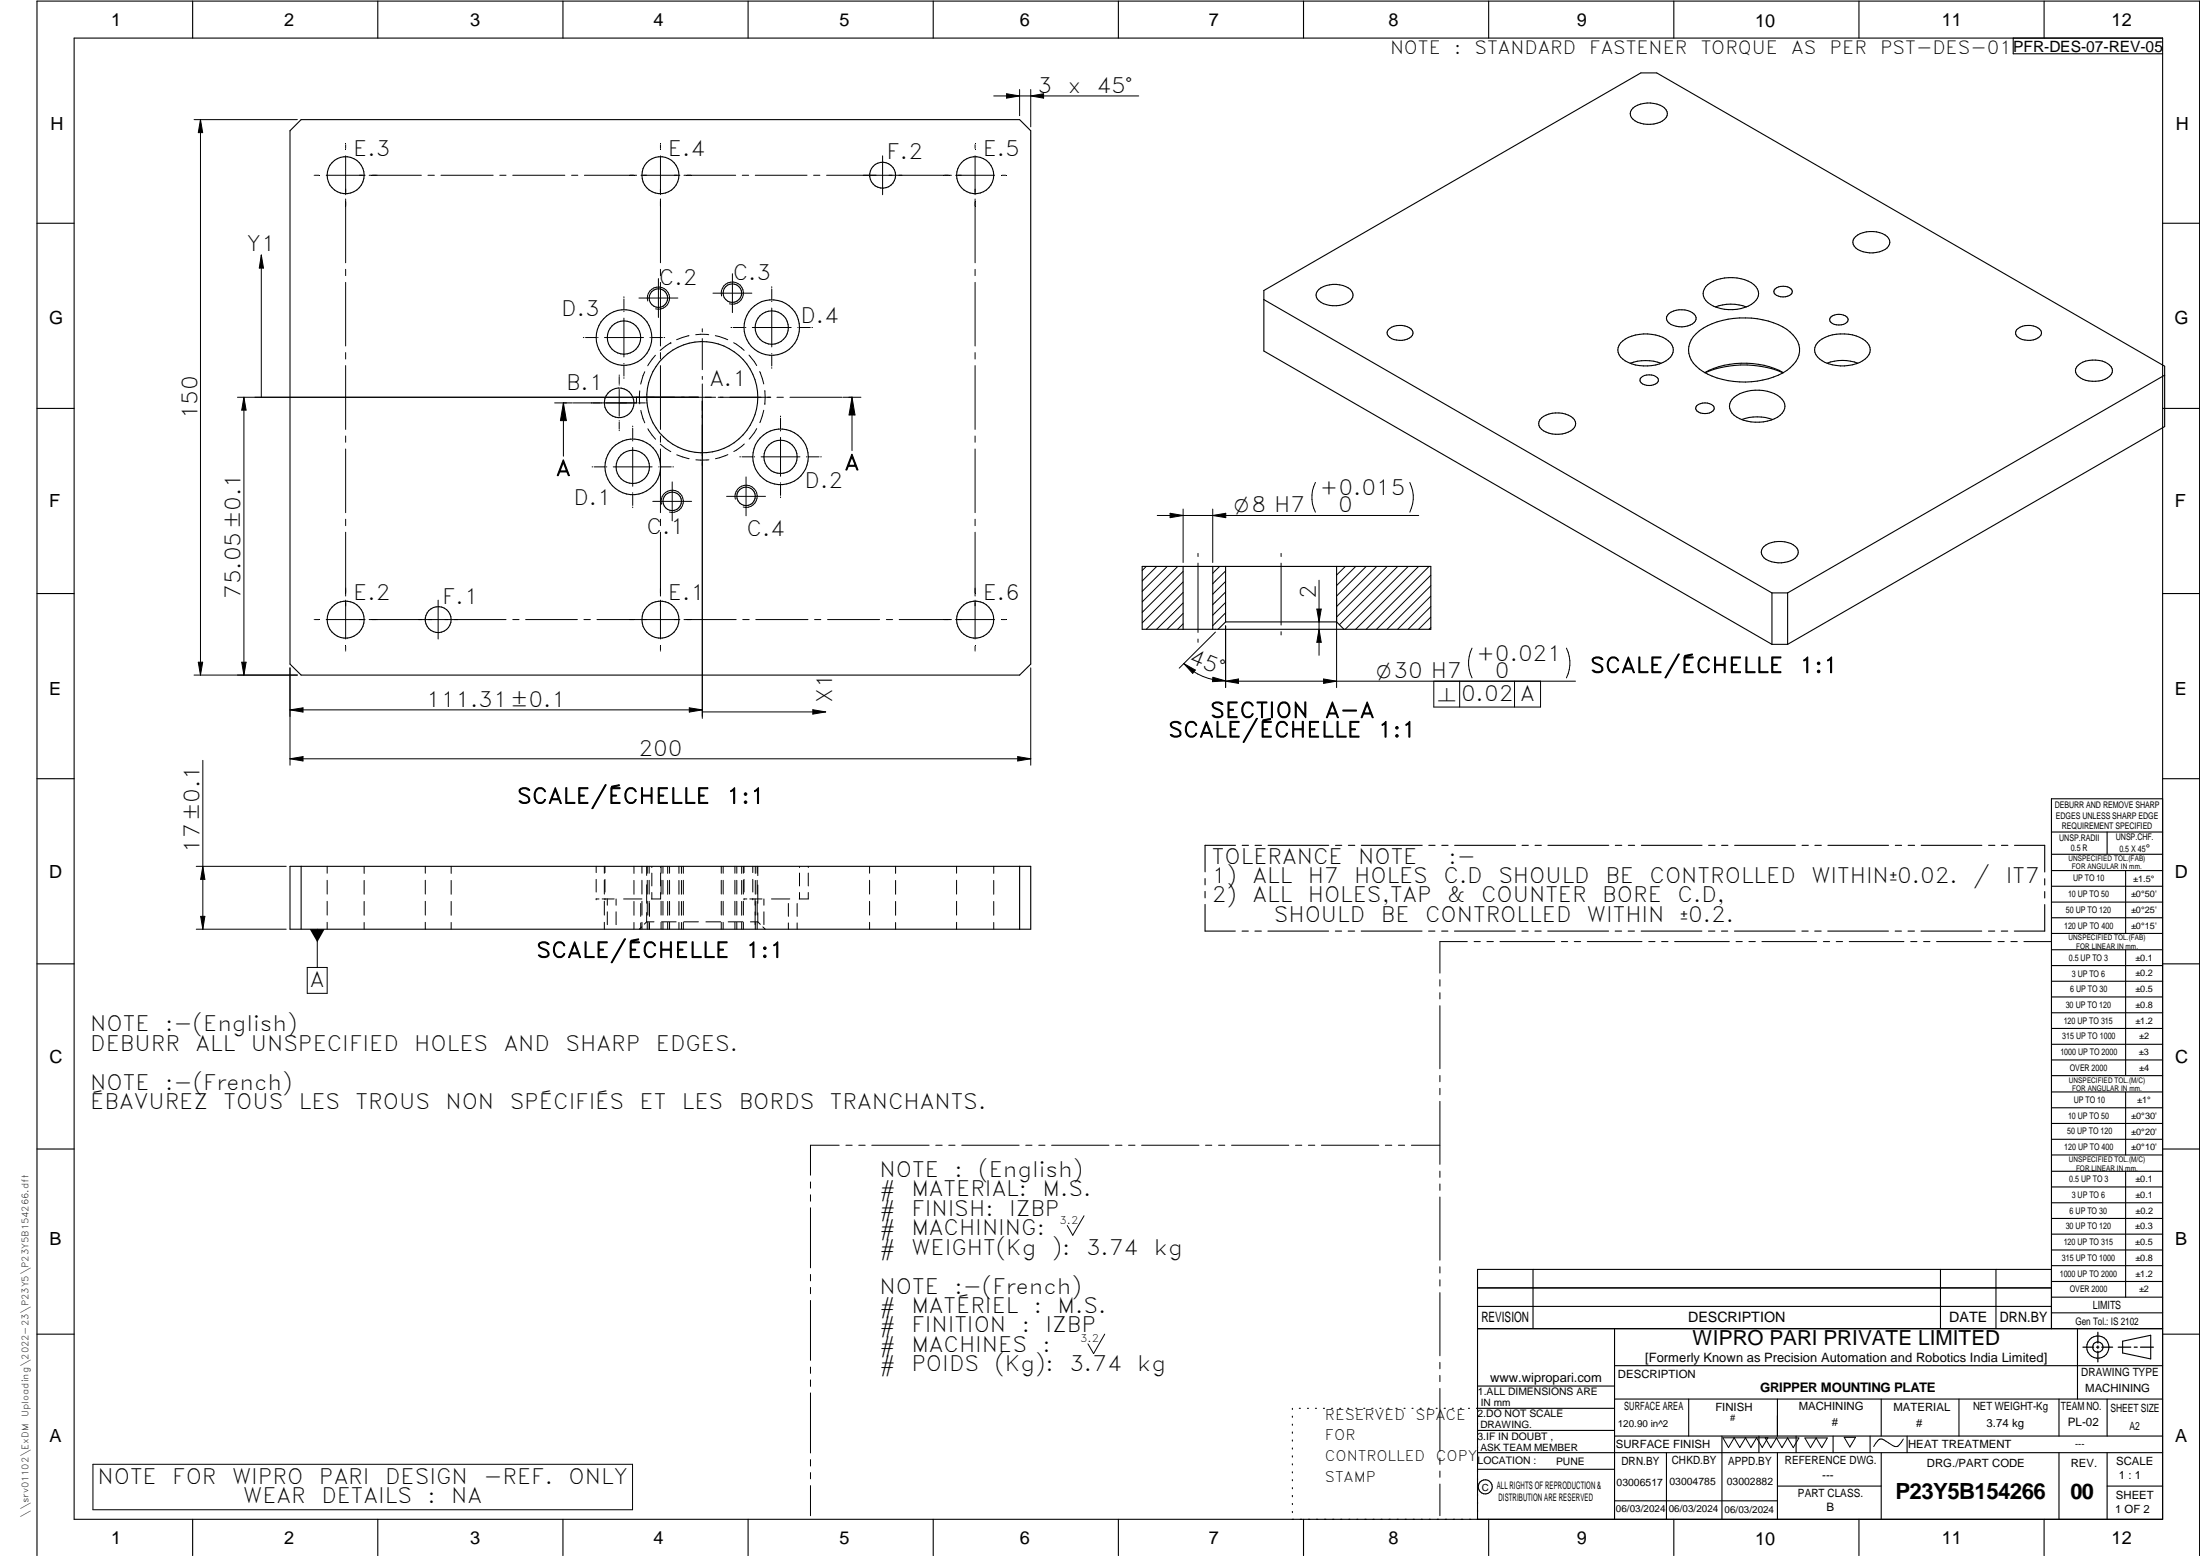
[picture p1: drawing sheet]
<svg xmlns="http://www.w3.org/2000/svg" width="594mm" height="420mm" viewBox="0 0 594 420" stroke-linecap="round" stroke-linejoin="round" font-family="sans-serif">
<g fill="none" stroke="#000" stroke-width=".3">
<path d="M20 10.3h564v400h-564zM52 .3v10M102 .3v10M152 .3v10M202 .3v10M252 .3v10M302 .3v10M352 .3v10M402 .3v10M452 .3v10M502 .3v10M543.6 10.3v4.2h40.4"/>
<path d="M552 .3v10M81.3 32.3h194l3 3v144l-3 3h-194l-3-3v-144zM441 29.2a7.3 7.3 0 0 1 8.5 0 2.02 2.02 0 0 1-.6 3.4 7.5 7.5 0 0 1-7.9-.4 1.91 1.91 0 0 1 0-3zM10 60.3h10M356.1 78.1a7.3 7.3 0 0 1 8.6 0 2.05 2.05 0 0 1-.6 3.5 7.4 7.4 0 0 1-8-.4 1.91 1.91 0 0 1 0-3.1zM461.2 76.8a11.2 11.2 0 0 1 12.4 0 2.91 2.91 0 0 1 0 4.9 11 11 0 0 1-12.4 0 2.97 2.97 0 0 1 0-4.9zM479.3 78a3.4 3.4 0 0 1 4.6 .4 1.57 1.57 0 0 1-1.8 1.7h-1.2a1.97 1.97 0 0 1-1.9-1.4zM501.1 63.9a7.3 7.3 0 0 1 8.5 0 2.23 2.23 0 0 1 .6 2.3 2.23 2.23 0 0 1-1.9 1.5 7.4 7.4 0 0 1-7.2-.8 1.9 1.9 0 0 1 0-3zM584 60.3h10M341.3 80.9l137.2 79.2M374.9 89a4.8 4.8 0 0 1 6.5 .2 1.68 1.68 0 0 1-1.4 2.4 5 5 0 0 1-5.1-.9 1.23 1.23 0 0 1 0-1.7zM437.6 92.6a10.4 10.4 0 0 1 10.5-1.8 4.8 4.8 0 0 1 3.8 3.7 3.9 3.9 0 0 1-2.8 3.4 11.5 11.5 0 0 1-10.9-1 2.9 2.9 0 0 1-.6-4.3z"/>
<path d="M448.6 98.1a12.6 12.6 0 0 0-8.4 0M450.7 84.6a5.6 5.6 0 0 1 7.1 .7 1.82 1.82 0 0 1-1.4 2.5 5.7 5.7 0 0 1-6.1-.9 1.51 1.51 0 0 1 .4-2.3zM458 90.1a19.7 19.7 0 0 1 14.9-4.2 18.8 18.8 0 0 1 10.5 3.8 5.8 5.8 0 0 1 0 9.6 20.6 20.6 0 0 1-15.2 3.7 16.9 16.9 0 0 1-10.9-4.9 5.7 5.7 0 0 1 .7-8zM463.2 82.9a11.9 11.9 0 0 1 8.4 0M491.3 92a11.2 11.2 0 0 1 12.4 0 3 3 0 0 1-.7 5.4 11.1 11.1 0 0 1-11.7-.5 2.91 2.91 0 0 1 0-4.9zM494.4 85.6a3.4 3.4 0 0 1 4.6 .3 1.57 1.57 0 0 1-1.8 1.8l-.6 .1a2.18 2.18 0 0 1-2.5-1.5zM501.7 98.1a11.8 11.8 0 0 0-8.4 0M544.6 89a4.9 4.9 0 0 1 6.5 .2 1.68 1.68 0 0 1-1.4 2.4 4.7 4.7 0 0 1-5.3-1.3l-.1-.4zM561.2 98.6a7 7 0 0 1 8.9 .5 2.02 2.02 0 0 1-1 2.9 7.4 7.4 0 0 1-7.9-.4 1.86 1.86 0 0 1 0-3zM10 110.3h10M416.3 112.9a7 7 0 0 1 8.8 .4 2.05 2.05 0 0 1-.9 3 7.1 7.1 0 0 1-8.4-.9 1.87 1.87 0 0 1 .5-2.5zM443.2 101.9a3.4 3.4 0 0 1 4.6 .4 1.23 1.23 0 0 1-1.2 1.6 2.77 2.77 0 0 1-3.8-1.2z"/>
<path d="M458.2 109.5a3.5 3.5 0 0 1 4.6 .4 1.57 1.57 0 0 1-1.8 1.7 2.63 2.63 0 0 1-3.1-1.4zM460.3 100.6a23.3 23.3 0 0 1 21.2 0M468.3 107.3a11 11 0 0 1 12.4 0 2.91 2.91 0 0 1 0 4.8 11.2 11.2 0 0 1-12.4 0 2.97 2.97 0 0 1 0-4.8zM478.7 113.3a12.6 12.6 0 0 0-8.4 0M481.5 100.7a27 27 0 0 0-21.1 0M584 110.3h10M584.5 101.3l-101.8 58.8M308.4 153h78v16.9h-78zM319.5 153v16.9M327.5 153v16.9M331 153v14.9M360.9 153v14.9"/>
<path d="M476.3 147.6a7 7 0 0 1 9 .4 2.24 2.24 0 0 1-1.7 3.4 7.5 7.5 0 0 1-7.3-.8 1.97 1.97 0 0 1 0-3zM10 160.3h10M331 167.9l-2.1 2M331 167.9h29.9M360.9 167.9l2 2M478.5 174l-137.2-79.2v-16.4l101.8-58.7h4.3l137.1 79.2v16.3l-101.8 58.8M478.5 160.1h4.2M478.5 174h4.2M478.5 160.1v13.9M482.7 160.1v13.9M584 160.3h10M10 210.3h10"/>
<path d="M584 215.7h-30v143.1M584 210.3h10M78.3 233.9h200v17h-200zM81.3 233.9v17M275.3 233.9v17M325.4 237.2v1.7M333.6 228.3h-8.2v7.1M335.4 228.3h1.7M338.9 228.3h1.7M342.4 228.3h16.4M360.6 228.3h1.7M364.1 228.3h1.7"/>
<path d="M367.6 228.3h16.4M385.8 228.3h1.7M389.3 228.3h1.7M392.8 228.3h16.4M411 228.3h1.7M414.5 228.3h1.7M418 228.3h16.4M436.2 228.3h1.7M439.7 228.3h1.7M443.2 228.3h16.4M461.4 228.3h1.7M464.9 228.3h1.7"/>
<path d="M468.4 228.3h16.4M486.6 228.3h1.7M490.1 228.3h1.7M493.6 228.3h16.4M511.8 228.3h1.7M515.3 228.3h1.7M518.8 228.3h16.4M537 228.3h1.7M540.5 228.3h1.7M544 228.3h8.1v7.2M552.1 237.3v1.7M554 224.7h30"/>
<path d="M554 230.7h30M554 235.1h30M554 239.3h30M569 224.7v6M574 235.1v17M325.4 240.7v1.7M325.4 244.2v7.2h8.2M335.4 251.4h1.7M338.9 251.4h1.7M342.4 251.4h16.4M360.6 251.4h1.7M364.1 251.4h1.7"/>
<path d="M367.6 251.4h16.4M385.8 251.4h1.7M389.3 251.4h1.7M392.8 251.4h16.4M411 251.4h1.7M414.5 251.4h1.7M418 251.4h16.4M436.2 251.4h1.7M439.7 251.4h1.7M443.2 251.4h16.4M461.3 251.4h1.8M464.9 251.4h1.6"/>
<path d="M468.4 251.4h16.4M486.6 251.4h1.7M490 251.4h1.8M493.6 251.4h16.3M511.8 251.4h1.7M515.2 251.4h1.8M518.7 251.4h16.4M536.9 251.4h1.7M540.4 251.4h1.8M552.1 244.3v7.1h-8.2M552.1 240.7v1.8M554 243.6h30"/>
<path d="M554 247.8h30M554 252.1h30M554 256.5h30M574 256.5v33.9M10 260.3h10M554 260.7h30M554 265h30M554 269.2h30M554 273.5h30M554 277.7h30M584 260.3h10M554 282h30"/>
<path d="M554 286.2h30M554 290.4h30M554 294.9h30M554 299.1h30M574 294.9v17M10 310.3h10M554 303.4h30M554 307.6h30M554 311.9h30M554 316.3h30M574 316.3v34M584 310.3h10"/>
<path d="M554 320.5h30M554 324.8h30M554 329h30M554 333.2h30M554 337.5h30M399 358.8h185M399 352.8h155M399 347.8h155M414 342.8v16M436 358.8v51.5M524 342.8v16M539 342.8v16"/>
<path d="M554 341.8h30M554 346h30M554 350.3h30M554 354.5h30M554 342.8h-155v67.5M561 358.8v19M10 360.3h10M399 374.3h37M436 368.8h148M436 377.8h148M456 377.8v10M480 377.8v10"/>
<path d="M508 377.8v10M529 377.8v10M556 377.8v10M569 377.8v10M573.2 362.2l7.6-1.6v6.3l-7.6-1.6zM584 360.3h10M349 380.3v.3M349 382.4v.3M349 384.6v.3M349 386.7v.3M349 388.8v.3M349 391v.3"/>
<path d="M349 393.1v.3M349 395.3v.3M349 397.4v.3M349 399.5v.3M350.9 380.3h.2M353.1 380.3h.2M355.2 380.3h.3M357.4 380.3h.3M359.6 380.3h.3M361.7 380.3h.3M363.9 380.3h.3M366.1 380.3h.3"/>
<path d="M368.3 380.3h.2M370.4 380.3h.3M372.6 380.3h.3M374.8 380.3h.3M376.9 380.3h.4M379.1 380.3h.3M381.3 380.3h.3M383.4 380.3h.4M385.6 380.3h.3M387.8 380.3h.3M390 380.3h.3M392.2 380.3h.3"/>
<path d="M394.3 380.3h.3M396.5 380.3h.3M398.7 380.3h37.3M399 386.2h37M399 396.7h37M436 387.8h148M450 392.3v18M465 387.8v22.5M475 387.8v4.5M480 392.3v18M485 387.8v4.5M495 387.8v4.5"/>
<path d="M505 387.8v4.5M508 392.3v18M515 387.8v4.5M556 392.3v18M569 392.3v18M584 392.3h-185M52 410.3v9.7M102 410.3v9.7M152 410.3v9.7M202 410.3v9.7M252 410.3v9.7M302 410.3v9.7"/>
<path d="M349 401.7v.3M349 403.8v.4M349 406v.3M349 408.1v.3M352 410.3v9.7M402 410.3v9.7M436 405.3h44M452 410.3v9.7M480 401.3h28M502 410.3v9.7M552 410.3v9.7M569 401.3h15"/>
<path d="M10 420v-419.7h584v419.7"/>
<circle cx="93.3" cy="47.3" r="5"/>
<circle cx="178.3" cy="47.3" r="5"/>
<circle cx="238.3" cy="47.3" r="3.5"/>
<circle cx="263.3" cy="47.3" r="5"/>
<circle cx="197.8" cy="79.1" r="2.51"/>
<circle cx="168.5" cy="91.2" r="7.5"/>
<circle cx="168.5" cy="91.1" r="4.5"/>
<circle cx="177.8" cy="80.5" r="2.5"/>
<circle cx="208.4" cy="88.5" r="7.5"/>
<circle cx="208.4" cy="88.4" r="4.5"/>
<circle cx="167.2" cy="108.8" r="4"/>
<circle cx="189.6" cy="107.2" r="15"/>
<circle cx="170.9" cy="126.1" r="4.5"/>
<circle cx="170.9" cy="126.1" r="7.5"/>
<circle cx="181.5" cy="135.4" r="2.5"/>
<circle cx="201.5" cy="134" r="2.49"/>
<circle cx="210.8" cy="123.4" r="7.5"/>
<circle cx="210.8" cy="123.4" r="4.5"/>
<circle cx="93.3" cy="167.3" r="5"/>
<circle cx="118.3" cy="167.3" r="3.5"/>
<circle cx="178.3" cy="167.3" r="5"/>
<circle cx="263.3" cy="167.3" r="5"/>
<circle cx="566.5" cy="363.8" r="2.99"/>
<circle cx="566.5" cy="363.7" r="1.41"/>
<circle cx="401.1" cy="401.5" r="1.9"/>
</g>
<path d="M566.5 359.7v3M562.5 363.8h2.9M566.1 363.8h.7M566.5 363.4v.7M566.5 364.9v2.8M567.6 363.8h2.9M572 363.8h3.4M576.3 363.8h.8M578 363.8h3.5" fill="none" stroke="#000" stroke-width=".34"/>
<g fill="none" stroke="#000" stroke-width=".27">
<path d="M52.4 32.3h27.9M54.1 32.3v150M54.1 32.3l.6 3.5h-1.2zM93.3 39.1v1M178.3 39.1v1M263.3 39.1v1M268.3 25.9h39.2M271.8 25.3l3.5 .6-3.5 .6zM275.3 24.2v7M278.3 25.9l3.5-.6v1.2zM278.3 24.2v10M84.8 47.3h.1"/>
<path d="M85.1 47.3h1M88.1 47.3h10.5M93.3 42.1v10.5M93.3 53.7v17.3M99.7 47.3h14.1M115.6 47.3h1.7M119.1 47.3h14.1M135 47.3h1.6M138.5 47.3h14M154.3 47.3h1.7M157.8 47.3h14.1M173.1 47.3h10.5"/>
<path d="M178.3 42.1v10.5M178.3 53.7v17.3M184.7 47.3h14M200.4 47.3h1.8M204 47.3h13.9M219.7 47.3h1.7M223.2 47.3h33.7M238.3 42.1v10.5M258.1 47.3h10.5M263.3 42.1v10.5M263.3 53.7v17.3M270.5 47.3h1.1"/>
<path d="M70.6 68.9l.6 3.5h-1.2zM70.6 68.9v38.4M93.3 72.7v1.7M93.3 76.2v17.2M177.8 75.2v10.5M178.3 72.7v1.7M178.3 76.2v17.2M192.5 79.2h10.5M194.9 79.9a3 3 0 0 1 2.6-3.8 3 3 0 0 1 3.3 3.3 3 3 0 0 1-3.8 2.6M197.8 73.9v10.5M208.4 77.4v.2M208.4 78v2.9"/>
<path d="M263.3 72.7v1.7M263.3 76.2v17.2M93.3 95.2v1.7M93.3 98.7v17.3M157.5 91.1h.2M158.1 91.1h2.8M161.4 91.1h.1M163.2 91.1h10.6M168.5 80.1v.2M168.5 80.7v2.9M168.5 84v.2M168.5 85.9v10.5"/>
<path d="M168.5 98.1v.2M168.5 98.7v2.9M172.5 80.5h10.5M174.9 81.3a3 3 0 0 1 2.6-3.8 3 3 0 0 1 3.3 3.3 3 3 0 0 1-3.8 2.6M175.5 91.1h.1M176.1 91.1h2.8M177 95.9l-2.1 2.9M178.3 95.2v1.7M178.3 98.7v17.3M179.3 91.1h.2M181.1 92.5l-2.8 2.1M181.1 92.5h.1"/>
<path d="M186 90.6l-3.3 1.1M189.6 88.8v.8M189.6 91.4v8.4M191.4 90.4h-3.5M193.2 90.6l3.3 1.1M197.4 88.4h.2M198 88.4h2.9M198.1 92.5l2.8 2.1M201.3 88.4h.1M202.3 95.9l2 2.8M203.2 88.4h10.4M208.4 83.2v10.5"/>
<path d="M208.4 81.3v.1M208.4 95.5v.1M208.4 96v2.8M208.4 99.3v.1M215.4 88.4h.2M215.9 88.4h2.9M219.2 88.4h.2M263.3 95.2v1.7M263.3 98.7v17.3M64.1 107.3h129.1M65.9 107.3v75M65.9 107.3l.6 3.4h-1.2z"/>
<path d="M93.3 117.7v1.7M149.8 108.8h4.8M152.1 108.8l.8 4.8h-1.6zM152.1 108.8v14.4M167.2 101.3v.1M167.2 101.7v1.9M167.2 103.9v.1M167.2 105.2v7.2M167.2 113.6v.1M167.2 114v1.9M167.2 116.2v.1M168.5 102v.2"/>
<path d="M170.9 115.1v.1M170.9 115.7v2.8M170.9 118.9v.2M171.9 107.3v1.5h-17.1M172 108.8h.1M172.4 108.8h1.9M172.8 105.5v3.6M173.1 110.8l1 3.4M174.1 100.4l-1.1 3.3M174.6 108.8h.1M175 115.8l2 2.8M178.3 119.9l2.8 2.1"/>
<path d="M178.3 117.7v1.7M189.6 101.6v.8M189.6 103.7v90.3M193.9 107.3h14.2M201 119.9l-2.8 2M204.3 115.7l-2 2.9M205.1 100.3l1.1 3.4M206.2 110.8l-1 3.3M206.5 109h.1M206.5 105.5v3.5M209.8 107.3h1.7M210.8 112.4v.2"/>
<path d="M210.8 112.9v2.9M210.8 116.2v.2M210.8 118.1v10.5M213.3 107.3h14.1M227.7 107.3h4.8M230.1 107.3v14.4M230.1 107.3l.8 4.8h-1.6zM263.3 117.7v1.7M93.3 121.2v17.2M159.9 126.1h.2M160.4 126.1h2.9M163.7 126.1h.2"/>
<path d="M165.6 126.1h10.5M170.9 120.8v10.5M170.9 133.1v.1M170.9 133.6v2.9M170.9 136.9v.2M176.3 135.4h10.5M177.9 126.1h.1M178.3 121.2v17.2M178.4 126.1h2.9M178.6 136.1a2.99 2.99 0 0 1 2.7-3.7 2.99 2.99 0 0 1 3.2 3.2 2.99 2.99 0 0 1-3.7 2.7M181.5 130.1v10.5M181.7 126.1h.2"/>
<path d="M182.7 122.8l3.4 1.1M187.9 124.2h3.5M196.2 134h10.5M196.5 122.8l-3.3 1.1M198.6 134.8a2.99 2.99 0 0 1 2.6-3.8 2.99 2.99 0 0 1 3.2 3.3 2.99 2.99 0 0 1-3.7 2.6M199.8 123.4h.2M200.4 123.4h2.8M201.5 128.8v10.5M203.6 123.4h.2M205.5 123.4h10.5M210.8 130.3v.2M210.8 130.9v2.9"/>
<path d="M210.8 134.2v.2M217.8 123.4h.1M218.3 123.4h2.9M221.6 123.4h.2M263.3 121.2v17.2M312.5 139.2h70.6M316 138.6l3.5 .6-3.5 .6zM319.5 137.5v14.4M327.5 139.2l3.5-.6v1.2zM327.5 137.5v14.4M355.2 130.3a9 9 0 0 0 0 8M380.7 130.3a9 9 0 0 1 0 8"/>
<path d="M93.3 140.2v1.7M93.3 143.7v17.3M178.3 140.2v1.7M178.3 143.7v17.3M263.3 140.2v1.7M263.3 143.7v17.3M309.5 153l-1.1 1.1M312.4 153l-4 3.9M315.2 153l-6.8 6.7M318 153l-9.6 9.5M319.5 154.3l-11.1 11.1M319.5 157.1l-11.1 11.1"/>
<path d="M319.5 160l-10 9.9M323.5 149.4v.9M323.5 152.1v18.7M329.3 153l-1.8 1.8M331 154.2l-3.5 3.4M331 157l-3.5 3.4M331 159.9l-3.5 3.4M345.9 149.4v.9M345.9 152.1v16.7M356.2 156.7v20.3M363.3 153l-2.4 2.3M366.1 153l-5.2 5.1"/>
<path d="M368.9 153l-8 8M371.8 153l-10.9 10.8M374.6 153l-13.7 13.6M377.4 153l-15.7 15.7M380.3 153l-17 16.9M383.1 153l-17 16.9M385.9 153l-17 16.9M386.4 158.2l-11.8 11.7M386.4 155.3l-14.7 14.6M53.5 178.8h1.2l-.6 3.5zM65.3 178.8h1.2l-.6 3.5zM84.8 167.3h.1"/>
<path d="M85.1 167.3h1M88.1 167.3h10.5M93.3 162.1v10.5M93.3 174.5v1.1M93.3 175.7v.1M99.7 167.3h36.9M118.3 162.1v10.5M138.5 167.3h1.7M141.9 167.3h14M157.7 167.3h1.7M178.3 174.5v1.1M178.3 175.7v.1"/>
<path d="M178.3 162.1v10.5M183.6 167.3h-22.4M184.7 167.3h14.1M200.6 167.3h1.7M204.1 167.3h14.1M220 167.3h1.7M223.5 167.3h14M239.3 167.3h1.7M242.8 167.3h14.1M258.1 167.3h10.5M263.3 174.5v1.1M263.3 175.7v.1"/>
<path d="M263.3 162.1v10.5M270.5 167.3h1.1M319.5 168.4l-1.5 1.5M319.5 165.7l-4.3 4.2M319.5 162.8l-7.2 7.1M319.7 179.2l3.1 1.7-.7 .9zM319.7 179.2a15.7 15.7 0 0 0 11.3 4.7M323.5 172.6v.8M328.2 170.7l-9.8 9.7M331 169v16.7M331 162.7l-3.5 3.4M331 165.5l-3.5 3.5"/>
<path d="M345.9 170.6v.9M355.6 164.5h1.2l-.6 3.4zM356.2 169.9l.6 3.5h-1.2zM360.9 161.5v24.2M386.4 169.5l-.5 .4M386.4 166.6l-3.3 3.3M386.4 161l-9 8.9M386.4 163.8l-6.2 6.1M397.5 175a9 9 0 0 0 0 8M423 175a9 9 0 0 1 0 8M52.4 182.3h27.9M78.3 180.3v26.3"/>
<path d="M78.3 191.7l3.5-.6v1.2zM78.3 191.7h111.3M186.1 191.1l3.5 .6-3.5 .6zM189.6 192.2h33.4M219.5 191.6l3.5 .6-3.5 .6zM278.3 180.3v26.3M327.5 182.9l3.5 1-3.6 .2zM331 183.9h94.4M331 183.9l3.4-.6v1.2zM357.4 183.3l3.5 .6-3.5 .6zM387.2 183.9v7h28.8v-7M394.2 183.9v7"/>
<path d="M409 183.9v7M54.8 205.3v45.6M78.3 204.9l3.5-.6v1.2zM78.3 204.9h200M274.8 204.3l3.5 .6-3.5 .6zM53 233.9h24.3M54.8 233.9l.5 3.5h-1.1zM88.3 233.9v1.9M88.3 237.7v3.7M98.3 233.9v1.9M98.3 237.7v3.8M114.8 233.9v1.9"/>
<path d="M114.8 237.7v3.7M121.8 233.9v1.9M121.8 237.7v3.8M161 233.9v1.7M161 237.4v3.5M163.2 233.9v1.9M163.2 237.7v3.7M163.4 233.9v1.7M163.4 237.4v3.5M171.2 233.9v1.9M171.2 237.7v3.8M173.3 233.9v1.9"/>
<path d="M173.3 237.7v3.7M174.6 233.9v2.5M174.6 238.9v5M174.8 233.9v1.9M174.8 237.7v3.7M175.3 233.9v1.9M175.3 237.7v3.7M176 234h.1M176 235.8v3.4M178.4 234h.1M178.4 235.8v3.4M178.5 233.9v1.9"/>
<path d="M178.5 237.7v3.7M179 233.9v1.9M179 237.7v3.7M180.3 233.9v1.9M180.3 237.7v3.8M180.8 233.9v1.9M180.8 237.7v3.7M183.3 233.9v1.9M183.3 237.7v3.8M184 233.9v1.9M184 237.7v3.8M184.5 233.9v1.9"/>
<path d="M184.5 237.7v3.7M194.8 233.9v1.9M194.8 237.7v3.7M195.3 233.9v1.9M195.3 237.7v3.7M198.5 233.9v1.9M198.5 237.7v3.7M199 233.9v1.9M199 237.7v3.7M200.3 233.9v1.9M200.3 237.7v3.8M200.7 233.9v1.9"/>
<path d="M200.7 237.7v3.7M200.9 233.9v1.7M200.9 237.4v3.5M203.3 233.9v1.7M203.3 237.4v3.5M204 233.9v1.9M204 237.7v3.8M204.5 233.9v1.9M204.5 237.7v3.7M204.6 233.9v2.5M204.6 239v4.9M215.9 234h.1"/>
<path d="M215.9 235.8v3.4M218.3 234h.1M218.3 235.8v3.4M234.8 233.9v1.9M234.8 237.7v3.7M241.8 233.9v1.9M241.8 237.7v3.8M258.3 233.9v1.9M258.3 237.7v3.7M268.3 233.9v1.9M268.3 237.7v3.8M53 250.9h24.3"/>
<path d="M54.2 247.4h1.1l-.5 3.5zM85.7 250.9v10.3M88.3 243.4v3.7M88.3 249v1.9M98.3 243.4v3.7M98.3 249.1v1.8M114.8 243.4v3.7M114.8 249v1.9M121.8 243.4v3.7M121.8 249.1v1.8M161 242.7h.7M161 242.7h.1"/>
<path d="M162.6 242.7h3.3M163.2 243.4v3.7M163.2 249v1.9M163.4 242.7h.1M164 242.7v1.7M164 246.2v3.5M166.4 242.7v1.7M166.4 246.2v3.5M168.4 242.7h4.9M171.2 243.4v3.7M171.2 249.1v1.8M173 244v3.4"/>
<path d="M173 249.2v1.7M173.3 250.3l-.7 .6M173.3 243.4v3.7M173.3 249v1.9M174.6 246.4v2.5M174.6 248.9l-.6 .7M174.6 248.9h2M174.8 243.4v3.7M174.8 249v1.9M175.3 243.4v3.7M175.3 249v1.9M175.4 244v3.4"/>
<path d="M175.4 249.2v1.7M176 241v1.7M178.4 241v1.7h-2.5M178.5 243.4v3.7M178.5 249v1.9M178.6 248.9h4M179 243.4v3.7M179 249v1.9M180.3 243.4v3.7M180.3 249.1v1.8M180.8 243.4v3.7M180.8 249v1.9"/>
<path d="M183.3 243.4v3.7M183.3 249.1v1.8M184 243.4v3.7M184 249.1v1.8M184.5 243.4v3.7M184.5 249v1.9M184.7 248.9h3.9M190.6 248.9h4M194.8 243.4v3.7M194.8 249v1.9M195.3 243.4v3.7M195.3 249v1.9"/>
<path d="M196.6 248.9h4M198.5 243.4v3.7M198.5 249v1.9M199 243.4v3.7M199 249v1.9M200.3 243.4v3.7M200.3 249.1v1.8M200.7 243.4v3.7M200.7 249v1.9M200.9 242.7h.8M200.9 242.7h.1M202.5 242.7h3.3"/>
<path d="M202.6 248.9h2M203.3 242.7h.1M203.9 242.7l.1 8.2M204.5 243.4v3.7M204.5 249v1.9M204.6 246.5v2.4M204.6 248.9l.7 .7M206 250.3l.6 .6M206.3 242.7v1.7M206.3 246.2v3.5M208.3 242.7h5M212.9 244v3.4"/>
<path d="M212.9 249.2v1.7M215.3 244v3.4M215.3 249.2v1.7M215.9 241v1.7M218.3 241v1.7h-2.5M234.8 243.4v3.7M234.8 249v1.9M241.8 243.4v3.7M241.8 249.1v1.8M258.3 243.4v3.7M258.3 249v1.9M268.3 243.4v3.7"/>
<path d="M268.3 249.1v1.8M396.2 254.3h-7.4v8.5M398.1 254.3h1.6M401.5 254.3h1.8M405 254.3h14.8M421.6 254.3h1.7M425.1 254.3h1.7M428.6 254.3h14.8M445.2 254.3h1.7M448.7 254.3h1.7M452.2 254.3h14.8M468.8 254.3h1.7"/>
<path d="M472.3 254.3h1.7M475.8 254.3h14.8M492.4 254.3h1.7M495.8 254.3h1.8M499.4 254.3h14.7M516 254.3h1.6M519.4 254.3h1.8M522.9 254.3h14.8M539.5 254.3h1.7M543 254.3h1.7M546.5 254.3h7.4M83 261.2h5.3v7h-5.3z"/>
<path d="M388.8 264.5v1.8M388.8 268.1v1.6M388.8 271.6v17M388.8 290.4v1.7M388.8 293.9v1.7M388.8 297.4v17M218.9 319.2v1.6M226.6 309.2h-7.7v8.1M228.4 309.2h1.7M231.9 309.2h1.7M235.4 309.2h15.5M252.7 309.2h1.7"/>
<path d="M256.2 309.2h1.7M259.7 309.2h15.5M277 309.2h1.7M280.5 309.2h1.7M284 309.2h15.5M301.2 309.2h1.8M304.8 309.2h1.7M308.3 309.2h15.5M325.5 309.2h1.7M329.1 309.2h1.6M332.6 309.2h15.4M349.8 309.2h1.7"/>
<path d="M353.3 309.2h1.7M356.8 309.2h15.5M374.1 309.2h1.7M377.6 309.2h1.7M381.1 309.2h7.7M388.8 316.2v1.7M388.8 319.7v1.7M218.9 322.6v1.8M218.9 326.1v16.2M292.7 328.3l-3 5.2-1.5-2.6M388.8 323.2v17.1M218.9 344.1v1.8"/>
<path d="M218.9 347.6v1.7M218.9 351.2v16.1M388.8 342.1v1.6M388.8 345.6v1.7M388.8 349v17.1M218.9 369.1v1.7M218.9 372.6v1.8M218.9 376.1v16.2M298.3 360.3l-3 5.2-1.5-2.6M388.8 367.9v1.7M388.8 371.4v1.7M388.8 374.9v17"/>
<path d="M25.1 395.4h145.7v12.3h-145.7zM218.9 394.1v1.8M218.9 397.6v1.7M388.8 393.7v1.7M388.8 397.2v1.7M465.2 388.2h12.2l-1.5 2.7-1.6-2.7-1.5 2.7-1.5-2.7-1.5 2.7-1.5-2.7-1.5 2.7zM476.7 388.3h9.1l-1.6 2.6-1.5-2.6-1.5 2.6-1.5-2.6-1.5 2.6zM487.4 388.3h6l-1.5 2.6-1.5-2.6-1.5 2.6zM498 388.1h3.1l-1.6 2.6zM514 388.6l-1.1 1.5a1.2 1.2 0 0 1-1.8 .3l-1.8-1.2a1.55 1.55 0 0 0-1.6-.6 1.55 1.55 0 0 0-1.2 1.1l-.5 .9M218.9 401.2v8.1M388.8 400.7v8.6"/>
</g>
<g fill="#000">
<path d="M54.1 32.3l.6 3.5h-1.2zM271.8 25.3l3.5 .6-3.5 .6zM278.3 25.9l3.5-.6v1.2zM70.6 68.9l.6 3.5h-1.2zM65.9 107.3l.6 3.4h-1.2zM152.1 108.8l.8 4.8h-1.6zM230.1 107.3l.8 4.8h-1.6zM316 138.6l3.5 .6-3.5 .6zM327.5 139.2l3.5-.6v1.2zM53.5 178.8h1.2l-.6 3.5zM65.3 178.8h1.2l-.6 3.5zM356.2 169.9l.6 3.5h-1.2z"/>
<path d="M355.6 164.5h1.2l-.6 3.4zM78.3 191.7l3.5-.6v1.2zM186.1 191.1l3.5 .6-3.5 .6zM219.5 191.6l3.5 .6-3.5 .6zM319.7 179.2l3.1 1.7-.7 .9zM327.5 182.9l3.5 1-3.6 .2zM331 183.9l3.4-.6v1.2zM357.4 183.3l3.5 .6-3.5 .6zM78.3 204.9l3.5-.6v1.2zM274.8 204.3l3.5 .6-3.5 .6zM54.8 233.9l.5 3.5h-1.1zM54.2 247.4h1.1l-.5 3.5z"/>
<path d="M83.6 250.9h4.1l-2 3.5z"/>
</g>
<text font-size="6" x="511.8" y="404.8">P23Y5B154266</text>
<text font-size="5.9" x="559.1" y="404.7">00</text>
<g font-size="5.7">
<text x="280.2" y="25">3</text>
<text x="288.3" y="25">x</text>
<text x="296.1" y="25">45°</text>
<text x="95.4" y="42">E.3</text>
<text x="180.4" y="42">E.4</text>
<text x="265.4" y="42">E.5</text>
<text x="239.4" y="43.1">F.2</text>
<text x="66.7" y="67.6">Y1</text>
<text x="177.9" y="77">C.2</text>
<text x="197.9" y="75.6">C.3</text>
<text x="151.5" y="85.2">D.3</text>
<text x="216.1" y="87.2">D.4</text>
<text x="152.9" y="105.4">B.1</text>
<text x="191.6" y="104.3">A.1</text>
<text x="53.3" y="113.2" transform="rotate(-90 53.3 113.2)">150</text>
<text x="150.1" y="128.4">A</text>
<text x="217.2" y="131.7">D.2</text>
<text x="228" y="126.9">A</text>
<text x="154.8" y="136.2">D.1</text>
<text x="356.4" y="133.8">+0.015</text>
<text x="361.4" y="138.3">0</text>
<text x="174.6" y="144.2">C.1</text>
<text x="201.6" y="144.7">C.4</text>
<text x="65" y="161.7" transform="rotate(-90 65 161.7)">75.05±0.1</text>
<text x="95.4" y="162">E.2</text>
<text x="180.4" y="162">E.1</text>
<text x="265.4" y="162">E.6</text>
<text x="355.3" y="161.8" transform="rotate(-90 355.3 161.8)">2</text>
<text x="119.4" y="163">F.1</text>
<text x="320.8" y="178.8" transform="rotate(22 320.8 178.8)">45°</text>
<text x="398.7" y="178.5">+0.021</text>
<text x="403.7" y="183">0</text>
<text x="429.4" y="181.7">SCALE/ÉCHELLE</text>
<text x="485.9" y="181.7">1:1</text>
<text x="115.1" y="190.8">111.31±0.1</text>
<text x="224.7" y="189.8" transform="rotate(-90 224.7 189.8)">X1</text>
<text x="394.5" y="189.2">0.02 A</text>
<text x="326.8" y="193.8">SECTION</text>
<text x="357.8" y="193.8">A-A</text>
<text x="315.5" y="199.1">SCALE/ÉCHELLE</text>
<text x="372" y="199.1">1:1</text>
<text x="172.4" y="204">200</text>
<text x="139.6" y="217">SCALE/ÉCHELLE</text>
<text x="196.1" y="217">1:1</text>
<text x="53.9" y="230.3" transform="rotate(-90 53.9 230.3)">17±0.1</text>
<text x="327.3" y="233.2">TOLERANCE</text>
<text x="366.8" y="233.2">NOTE</text>
<text x="391.1" y="233.2">:-</text>
<text x="327.3" y="238.4">1)</text>
<text x="338.2" y="238.4">ALL</text>
<text x="353.2" y="238.4">H7</text>
<text x="365.7" y="238.4">HOLES</text>
<text x="389.8" y="238.4">C.D</text>
<text x="404.6" y="238.4">SHOULD</text>
<text x="433.5" y="238.4">BE</text>
<text x="445.4" y="238.4">CONTROLLED</text>
<text x="489.1" y="238.4">WITHINu0.02.</text>
<text x="532.8" y="238.4">/</text>
<text x="541.6" y="238.4">IT7</text>
<text x="327.3" y="243.7">2)</text>
<text x="338.2" y="243.7">ALL</text>
<text x="353.2" y="243.7">HOLES,TAP</text>
<text x="390.8" y="243.7">&amp;</text>
<text x="399.9" y="243.7">COUNTER</text>
<text x="432.7" y="243.7">BORE</text>
<text x="453" y="243.7">C.D,</text>
<text x="344" y="248.9">SHOULD</text>
<text x="372.8" y="248.9">BE</text>
<text x="384.8" y="248.9">CONTROLLED</text>
<text x="428.5" y="248.9">WITHIN</text>
<text x="144.8" y="258.6">SCALE/ÉCHELLE</text>
<text x="201.4" y="258.6">1:1</text>
<text x="83.7" y="266.5">A</text>
<text x="24.4" y="278.5">NOTE</text>
<text x="44.6" y="278.5">:-(English)</text>
<text x="24.4" y="283.8">DEBURR</text>
<text x="52.8" y="283.8">ALL</text>
<text x="67.7" y="283.8">UNSPECIFIED</text>
<text x="111.9" y="283.8">HOLES</text>
<text x="136" y="283.8">AND</text>
<text x="152.7" y="283.8">SHARP</text>
<text x="177.1" y="283.8">EDGES.</text>
<text x="24.4" y="294.3">NOTE</text>
<text x="24.4" y="299.5">ÉBAVUREZ</text>
<text x="44.6" y="294.3">:-(French)</text>
<text x="60.4" y="299.5">TOUS</text>
<text x="80.7" y="299.5">LES</text>
<text x="96" y="299.5">TROUS</text>
<text x="120.3" y="299.5">NON</text>
<text x="137.6" y="299.5">SPÉCIFIÉS</text>
<text x="172.7" y="299.5">ET</text>
<text x="184.1" y="299.5">LES</text>
<text x="199.5" y="299.5">BORDS</text>
<text x="224.1" y="299.5">TRANCHANTS.</text>
<text x="237.5" y="317.8">NOTE</text>
<text x="257.7" y="317.8">:</text>
<text x="264.1" y="317.8">(English)</text>
<text x="237.5" y="323">#</text>
<text x="246.1" y="323">MATERIAL:</text>
<text x="281.5" y="323">M.S.</text>
<text x="237.5" y="328.3">#</text>
<text x="246.1" y="328.3">FINISH:</text>
<text x="272.5" y="328.3">IZBP</text>
<text x="237.5" y="333.5">#</text>
<text x="246.1" y="333.5">MACHINING:</text>
<text x="237.5" y="338.8">#</text>
<text x="246.1" y="338.8">WEIGHT(Kg</text>
<text x="284" y="338.8">):</text>
<text x="293.3" y="338.8">3.74</text>
<text x="311.6" y="338.8">kg</text>
<text x="237.5" y="349.3">NOTE</text>
<text x="257.7" y="349.3">:-(French)</text>
<text x="237.5" y="354.5">#</text>
<text x="237.5" y="359.8">#</text>
<text x="246.1" y="359.8">FINITION</text>
<text x="246.1" y="354.5">MATÉRIEL</text>
<text x="275.9" y="359.8">:</text>
<text x="279.2" y="354.5">:</text>
<text x="282.3" y="359.8">IZBP</text>
<text x="285.6" y="354.5">M.S.</text>
<text x="237.5" y="365">#</text>
<text x="246.1" y="365">MACHINES</text>
<text x="281.5" y="365">:</text>
<text x="237.5" y="370.3">#</text>
<text x="246.1" y="370.3">POIDS</text>
<text x="268.5" y="370.3">(Kg):</text>
<text x="288.8" y="370.3">3.74</text>
<text x="307.1" y="370.3">kg</text>
<text x="26.3" y="400.6">NOTE</text>
<text x="46.5" y="400.6">FOR</text>
<text x="62.7" y="400.6">WIPRO</text>
<text x="86.1" y="400.6">PARI</text>
<text x="104" y="400.6">DESIGN</text>
<text x="130.5" y="400.6">-REF.</text>
<text x="153.5" y="400.6">ONLY</text>
<text x="65.7" y="405.9">WEAR</text>
<text x="86.8" y="405.9">DETAILS</text>
<text x="115.4" y="405.9">:</text>
<text x="121.8" y="405.9">NA</text>
</g>
<text font-size="5.6" x="457" y="363.2">WIPRO PARI PRIVATE LIMITED</text>
<g font-size="5.4">
<text x="333.3" y="138.3">O8 H7</text>
<text x="371.7" y="183">O30 H7</text>
<text x="388.3" y="189.2">n</text>
<text x="453.7" y="248.9">u0.2.</text>
</g>
<g font-size="4.9">
<text x="30" y="6.9">1</text>
<text x="76.7" y="6.9">2</text>
<text x="127" y="6.9">3</text>
<text x="176.5" y="6.9">4</text>
<text x="226.7" y="6.9">5</text>
<text x="275.4" y="6.9">6</text>
<text x="326.4" y="6.9">7</text>
<text x="375" y="6.9">8</text>
<text x="425.8" y="6.9">9</text>
<text x="473.9" y="7.3">10</text>
<text x="524.3" y="6.9">11</text>
<text x="570.2" y="6.9">12</text>
<text x="375.4" y="14.5">NOTE</text>
<text x="392.7" y="14.5">:</text>
<text x="398.2" y="14.5">STANDARD</text>
<text x="429.2" y="14.5">FASTENER</text>
<text x="459.2" y="14.5">TORQUE</text>
<text x="483.7" y="14.5">AS</text>
<text x="494.1" y="14.5">PER</text>
<text x="507.7" y="14.5">PST-DES-01</text>
<text x="13.6" y="35.1">H</text>
<text x="587.6" y="35.1">H</text>
<text x="13.2" y="87.5">G</text>
<text x="587.2" y="87.5">G</text>
<text x="13.2" y="137">F</text>
<text x="587.2" y="137">F</text>
<text x="13.2" y="187.6">E</text>
<text x="587.2" y="187.6">E</text>
<text x="13.2" y="237">D</text>
<text x="587.2" y="237">D</text>
<text x="13.4" y="287.1">C</text>
<text x="587.4" y="287.1">C</text>
<text x="13.4" y="336.2">B</text>
<text x="587.4" y="336.2">B</text>
<text x="13.4" y="389.3">A</text>
<text x="587.4" y="389.3">A</text>
<text x="30" y="416.9">1</text>
<text x="76.7" y="416.9">2</text>
<text x="127" y="416.9">3</text>
<text x="176.5" y="416.9">4</text>
<text x="226.7" y="416.9">5</text>
<text x="275.4" y="416.9">6</text>
<text x="326.4" y="416.9">7</text>
<text x="375" y="416.9">8</text>
<text x="425.8" y="416.9">9</text>
<text x="473.9" y="417.3">10</text>
<text x="524.3" y="416.9">11</text>
<text x="570.2" y="416.9">12</text>
</g>
<text font-size="4.2" x="543.6" y="14">PFR-DES-07-REV-05</text>
<g font-size="3.9">
<text x="400" y="357.1">REVISION</text>
<text x="455.9" y="357.1">DESCRIPTION</text>
<text x="526.4" y="357.1">DATE</text>
<text x="540" y="357.1">DRN.BY</text>
<text x="357.8" y="383.3">RESERVED</text>
<text x="382.3" y="383.3">SPACE</text>
<text x="357.8" y="388.9">FOR</text>
<text x="357.8" y="394.5">CONTROLLED</text>
<text x="387.8" y="394.5">COPY</text>
<text x="357.8" y="400">STAMP</text>
</g>
<text font-size="3.6" x="475.3" y="375.8">GRIPPER MOUNTING PLATE</text>
<g font-size="3.5">
<text x="444.3" y="367.7">[Formerly Known as Precision Automation and Robotics India Limited]</text>
<text x="402.4" y="373.3">www.wipropari.com</text>
</g>
<g font-size="3.1">
<text x="565.1" y="353.5">LIMITS</text>
<text x="562" y="371.7">DRAWING TYPE</text>
<text x="436.9" y="372.1">DESCRIPTION</text>
<text x="563.1" y="375.9">MACHINING</text>
<text x="438.6" y="380.8">SURFACE AREA</text>
<text x="463.2" y="380.9">FINISH</text>
<text x="485.7" y="380.8">MACHINING</text>
<text x="511.3" y="380.9">MATERIAL</text>
<text x="532.8" y="380.7">NET WEIGHT-Kg</text>
<text x="556.5" y="380.7">TEAM NO.</text>
<text x="569.9" y="381.2">SHEET SIZE</text>
<text x="494.6" y="385.1">#</text>
<text x="517.4" y="385.3">#</text>
<text x="536.4" y="385.3">3.74 kg</text>
<text x="558.4" y="385.1">PL-02</text>
<text x="575" y="386.1">A2</text>
<text x="436.3" y="391">SURFACE FINISH</text>
<text x="437.8" y="395.5">DRN.BY</text>
<text x="451.4" y="395.4">CHKD.BY</text>
<text x="466.6" y="395.5">APPD.BY</text>
<text x="482" y="395.4">REFERENCE DWG.</text>
<text x="515.3" y="391.1">HEAT TREATMENT</text>
<text x="571.4" y="395.6">SCALE</text>
<text x="492.1" y="399.4">---</text>
<text x="520.4" y="396.2">DRG./PART CODE</text>
<text x="559.2" y="396.1">REV.</text>
<text x="572.2" y="399.5">1 : 1</text>
<text x="485.5" y="404.3">PART CLASS.</text>
<text x="493.2" y="407.9">B</text>
<text x="571.4" y="404.7">SHEET</text>
<text x="571.2" y="408.4">1 OF 2</text>
</g>
<text font-size="3" x="579.5" y="230.1">°</text>
<g font-size="2.8">
<text x="286.1" y="330.5">3.2</text>
<text x="560.4" y="357.7">Gen Tol.: IS 2102</text>
<text x="291.7" y="362.4">3.2</text>
<text x="399.1" y="376.6">1.ALL DIMENSIONS ARE</text>
<text x="399" y="382.7">2.DO NOT SCALE</text>
<text x="399" y="388.7">3.IF IN DOUBT ,</text>
<text x="399" y="395.4">LOCATION :</text>
<text x="420.2" y="395.6">PUNE</text>
<text x="404.2" y="402">ALL RIGHTS OF REPRODUCTION &amp;</text>
<text x="436.5" y="401.2">03006517</text>
<text x="450.8" y="400.9">03004785</text>
<text x="466.3" y="401">03002882</text>
<text x="404.7" y="405.4">DISTRIBUTION ARE RESERVED</text>
</g>
<g font-size="2.7">
<text x="399.9" y="379.7">IN mm</text>
<text x="399.7" y="385.7">DRAWING.</text>
<text x="436.9" y="385.4">120.90 in^2</text>
<text x="399.7" y="391.8">ASK TEAM MEMBER</text>
<text x="400.1" y="402.5">C</text>
<text x="436.4" y="408.3">06/03/2024</text>
<text x="450.6" y="408.4">06/03/2024</text>
<text x="465.7" y="408.5">06/03/2024</text>
</g>
<g font-size="2.5">
<text x="554.9" y="218.3">DEBURR AND REMOVE SHARP</text>
<text x="555.2" y="221">EDGES UNLESS SHARP EDGE</text>
<text x="556.1" y="227.1">UNSP.RADII</text>
<text x="556.8" y="223.8">REQUIREMENT SPECIFIED</text>
<text x="571.4" y="226.9">UNSP.CHF.</text>
<text x="559.2" y="229.9">0.5 R</text>
<text x="572.3" y="230.1">0.5 X 45</text>
<text x="559.8" y="238">UP TO 10</text>
<text x="576.1" y="238.1">±1.5°</text>
<text x="558.5" y="242.2">10 UP TO 50</text>
<text x="575.5" y="242.3">±0°50'</text>
<text x="557.4" y="250.7">120 UP TO 400</text>
<text x="557.9" y="246.5">50 UP TO 120</text>
<text x="575.5" y="250.7">±0°15'</text>
<text x="575.5" y="246.5">±0°25'</text>
<text x="558.7" y="259.4">0.5 UP TO 3</text>
<text x="559.5" y="263.7">3 UP TO 6</text>
<text x="576.6" y="263.6">±0.2</text>
<text x="576.6" y="259.4">±0.1</text>
<text x="559" y="267.9">6 UP TO 30</text>
<text x="576.6" y="267.9">±0.5</text>
<text x="557.8" y="272.2">30 UP TO 120</text>
<text x="576.6" y="272.2">±0.8</text>
<text x="556.9" y="280.7">315 UP TO 1000</text>
<text x="557.3" y="276.4">120 UP TO 315</text>
<text x="576.6" y="276.4">±1.2</text>
<text x="577.7" y="280.7">±2</text>
<text x="556.4" y="284.9">1000 UP TO 2000</text>
<text x="577.6" y="284.9">±3</text>
<text x="558.9" y="289.2">OVER 2000</text>
<text x="577.7" y="289.3">±4</text>
<text x="560" y="297.9">UP TO 10</text>
<text x="577.1" y="297.9">±1°</text>
<text x="558.5" y="302.1">10 UP TO 50</text>
<text x="575.5" y="302.1">±0°30'</text>
<text x="557.4" y="310.6">120 UP TO 400</text>
<text x="558.2" y="306.3">50 UP TO 120</text>
<text x="575.5" y="310.6">±0°10'</text>
<text x="575.5" y="306.4">±0°20'</text>
<text x="558.8" y="319.2">0.5 UP TO 3</text>
<text x="559.4" y="323.4">3 UP TO 6</text>
<text x="576.6" y="319.2">±0.1</text>
<text x="576.6" y="323.5">±0.1</text>
<text x="558.9" y="327.7">6 UP TO 30</text>
<text x="576.7" y="327.7">±0.2</text>
<text x="557.8" y="332">30 UP TO 120</text>
<text x="576.6" y="332">±0.3</text>
<text x="556.8" y="340.5">315 UP TO 1000</text>
<text x="557.3" y="336.3">120 UP TO 315</text>
<text x="576.6" y="336.3">±0.5</text>
<text x="576.6" y="340.5">±0.8</text>
<text x="556.2" y="344.7">1000 UP TO 2000</text>
<text x="576.6" y="344.7">±1.2</text>
<text x="558.9" y="349">OVER 2000</text>
<text x="577.6" y="349">±2</text>
<text x="467.2" y="383.8">#</text>
<text x="560.4" y="390.7">---</text>
</g>
<g font-size="2.4">
<text x="7.7" y="382.7" transform="rotate(-90 7.7 382.7)">Uploading\2022-23\P23Y5\P23Y5B154266.dft</text>
<text x="7.7" y="409.8" transform="rotate(-90 7.7 409.8)">\\srv01102\ExDM</text>
</g>
<g font-size="2.1">
<text x="558.5" y="232.4">UNSPECIFIED TOL.(FAB)</text>
<text x="559.5" y="234.7">FOR ANGULAR IN mm.</text>
<text x="558.6" y="253.9">UNSPECIFIED TOL.(FAB)</text>
<text x="560.7" y="256.3">FOR LINEAR IN mm.</text>
<text x="558.7" y="292.3">UNSPECIFIED TOL.(M/C)</text>
<text x="559.6" y="294.7">FOR ANGULAR IN mm.</text>
<text x="558.7" y="313.7">UNSPECIFIED TOL.(M/C)</text>
<text x="560.6" y="316.1">FOR LINEAR IN mm.</text>
</g>
</svg>
